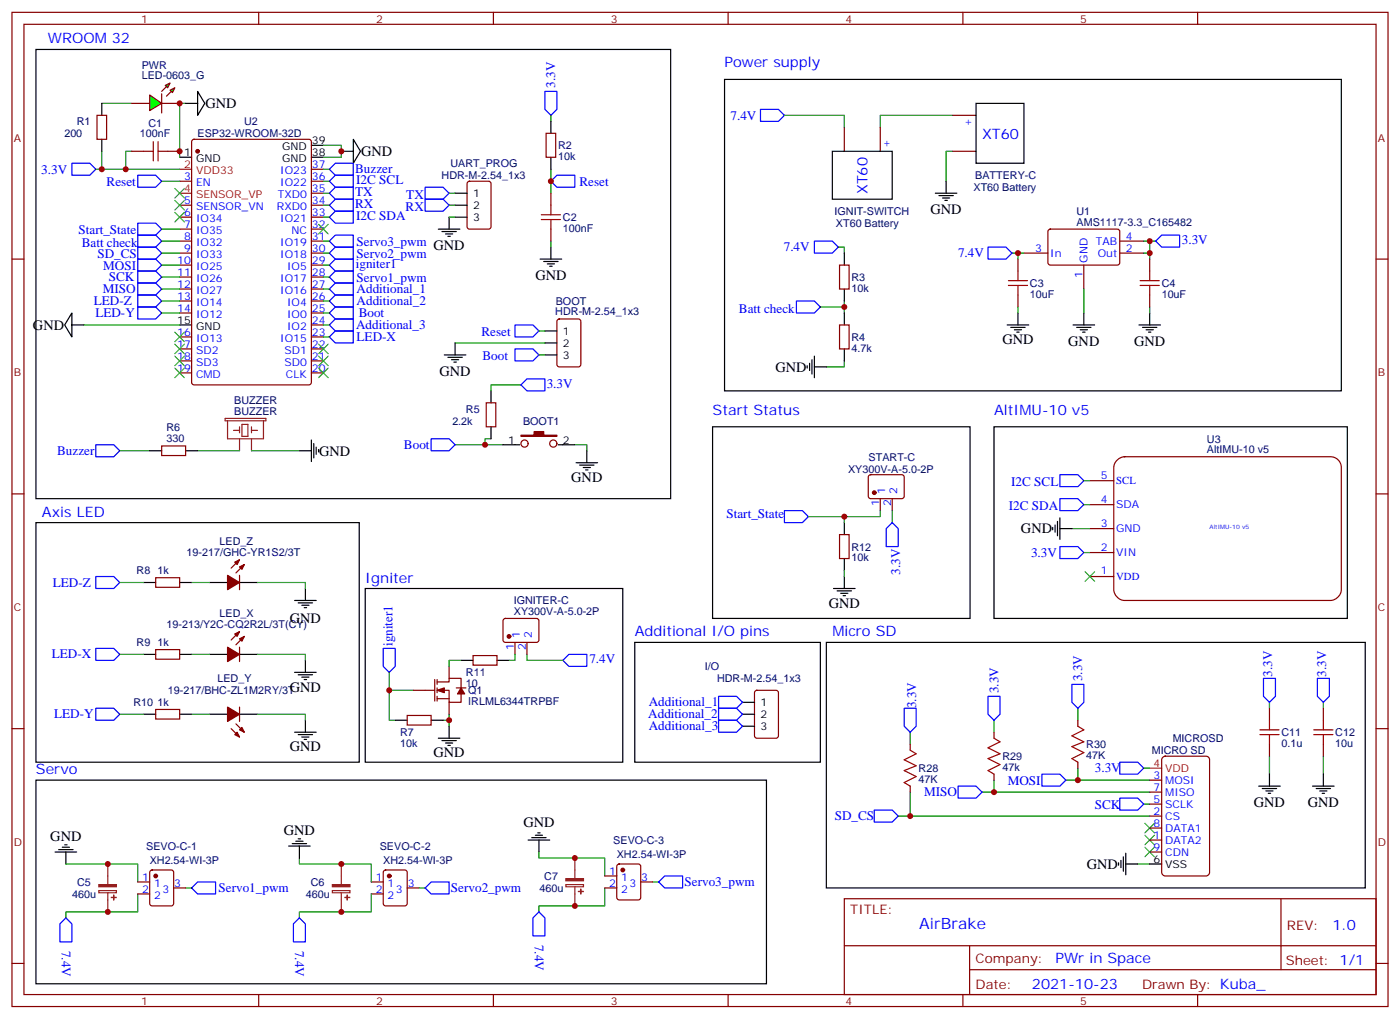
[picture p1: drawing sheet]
<svg xmlns="http://www.w3.org/2000/svg" width="412mm" height="300mm" viewBox="0 0 412 300" stroke-linecap="round" stroke-linejoin="round" font-family="sans-serif">
<g fill="none" stroke="#870000" stroke-width=".35">
<path d="M3.5 3.6h405.4v292.8h-405.4zM7.1 7.2h398.2v285.7h-398.2zM76.2 3.6v3.6M145.3 3.6v3.6M214.5 3.6v3.6M283.6 3.6v3.6M352.8 3.6v3.6M52.9 53.4h3.5M56.7 41.2l.4-.2h33.9l.7 .5v71.1l-.4 .7h-34.2l-.6-.4-.1-71.2zM91.7 49.8h3.5M91.7 53.4h3.5M91.7 56.9h3.5"/>
<path d="M3.5 76.3h3.6M52.9 60.4h3.5M52.9 64h3.5M52.9 67.5h3.5M52.9 71h3.5M52.9 74.5h3.5M52.9 78.1h3.5M91.7 60.4h3.5M91.7 64h3.5M91.7 67.5h3.5M91.7 71h3.5M91.7 74.5h3.5"/>
<path d="M91.7 78.1h3.5M405.3 76.3h3.6M52.9 81.6h3.5M52.9 85.1h3.5M52.9 88.7h3.5M52.9 92.2h3.5M52.9 99.2h3.5M91.7 81.6h3.5M91.7 85.1h3.5M91.7 88.7h3.5M91.7 92.2h3.5M91.7 95.7h3.5"/>
<path d="M91.7 99.2h3.5M52.9 102.8h3.5M52.9 106.3h3.5M52.9 109.8h3.5M91.7 102.8h3.5M91.7 106.3h3.5M91.7 109.8h3.5M3.5 145.5h3.6M405.3 145.5h3.6M3.5 214.6h3.6M405.3 214.6h3.6M248.7 264.7h156.6v28.2h-156.6z"/>
<path d="M248.7 278.5h156.5M285.6 278.5v14.1M377.3 264.7v20.9M3.5 283.7h3.6M76.2 292.9v3.5M145.3 292.9v3.5M214.5 292.9v3.5M283.6 292.9v3.5M285.6 285.6h119.6M352.8 292.9v3.5M405.3 283.7h3.6"/>
</g>
<path d="M10.6 14.6h187v132.3h-187zM52.9 46.3h3.5M91.7 42.8h3.5M91.7 46.3h3.5M52.9 95.7h3.5M10.6 229.8h215.2v59.9h-215.2z" fill="none" stroke="#000" stroke-width=".35"/>
<path d="M52.9 56.9h3.5M52.9 49.8h3.5" fill="none" stroke="#f00" stroke-width=".35"/>
<circle cx="58.2" cy="44.6" r=".53" fill="#870000" stroke="#870000" stroke-width=".35"/>
<path d="M224 32.2h5.3l1.8 1.8-1.8 1.7h-5.3zM21.2 48.1h5.3l1.7 1.7-1.7 1.8h-5.3zM239.9 71h5.3l1.7 1.8-1.7 1.7h-5.3zM234.6 88.7h5.3l1.8 1.7-1.8 1.8h-5.3zM58.2 259.8h5.3v3.5h-5.3l-1.8-1.8zM19.4 270.3l1.8 1.8v5.3h-3.6v-5.3z" fill="none" stroke="#00f" stroke-width=".35"/>
<path d="M54.7 30.4h-1.8v15.9M28.2 49.8h24.7M246.9 72.8h1.8v1.7M248.7 88.7v3.5M248.7 106.3v1.8h-5.3" fill="none" stroke="#008700" stroke-width=".35"/>
<path d="M328.9 135.7a3.4 3.4 0 0 1 2.4-1.2h60.6a3.2 3.2 0 0 1 3.2 3.2v36a3.4 3.4 0 0 1-3.2 3.1h-60.6a3.4 3.4 0 0 1-3.2-3.1v-36l.1-.7z" fill="#fff" stroke="#870000" stroke-width=".35"/>
<path d="M38.8 30.4h5.3M47.6 30.4h5.3M137.8 53.6l.5-.2h5.6l.7 .4v13l-.4 .6-5.9 .1-.7-.5v-12.9zM164.3 94.2l.4-.3h5.7l.6 .5 .1 13-.5 .6-5.9 .1-.6-.5-.1-12.9zM321 141.6h7.1M321 148.6h7.1M321 155.7h7.1M321 162.7h7.1M321 169.8h7.1" fill="none" stroke="#870000" stroke-width=".35"/>
<g fill="none" stroke="#00f" stroke-width=".35">
<path d="M160.5 26.9h3.5v5.3l-1.7 1.8-1.8-1.8zM40.6 51.6h5.3l1.7 1.8-1.7 1.7h-5.3zM97 53.4l1.8-1.8h5.3v3.5h-5.3zM97 49.8l1.8-1.7h5.3v3.5h-5.3zM162.3 53.4l1.7-1.8h5.3v3.5h-5.3zM40.6 79.8h5.3l1.7 1.8-1.7 1.8h-5.3zM40.6 76.3h5.3l1.7 1.8-1.7 1.7h-5.3zM40.6 72.8h5.3l1.7 1.7-1.7 1.8h-5.3zM97 64l1.8-1.8h5.3v3.5h-5.3zM40.6 83.4h5.3l1.7 1.7-1.7 1.8h-5.3zM97 92.2l1.8-1.8h5.3v3.5h-5.3zM97 81.6l1.8-1.8h5.3v3.6h-5.3z"/>
<path d="M151.7 95.7h5.3l1.7 1.8-1.7 1.7h-5.3zM151.7 102.8h5.3l1.7 1.7-1.7 1.8h-5.3zM28.2 131h5.3l1.8 1.8-1.8 1.7h-5.3zM312.2 139.8h5.3l1.8 1.8-1.8 1.7h-5.3zM312.2 146.9h5.3l1.8 1.7-1.8 1.8h-5.3zM312.2 161h5.3l1.8 1.7-1.8 1.8h-5.3zM112.9 191h3.5v5.3l-1.7 1.7-1.8-1.7zM165.8 194.5l1.8-1.8h5.3v3.6h-5.3z"/>
</g>
<g fill="none" stroke="#008700" stroke-width=".35">
<path d="M30 30.4h8.8M162.3 34v1.7M30 44.6v5.2M38.8 44.6h-1.8v5.2M47.6 53.4h5.3M95.2 42.8h5.3v3.5h-5.3M95.2 53.4h1.8M162.3 49.8v7.1M47.6 74.5h5.3M47.6 78.1h5.3M95.2 64h1.8M132.3 64h1.8"/>
<path d="M24.7 95.7h28.2M47.6 81.6h5.3M47.6 85.1h5.3M95.2 92.2h1.8M158.7 97.5h1.8M134.1 101h26.4M158.7 104.5h1.8M35.3 132.8h8.8M58.2 132.8h12.4M74.1 132.8h14.1M315.7 155.7h5.3M319.3 141.6h1.7"/>
<path d="M319.3 148.6h1.7M319.3 162.7h1.7M114.7 198v5.3h7M155.2 192.7v1.8h10.6M114.7 203.3v8.8h1.7M130.5 212.1h1.8v1.8M132.3 210.4v1.7"/>
</g>
<g fill="none" stroke="#000" stroke-width=".35">
<path d="M54.7 30.4h3.5M58.2 26.9l2.1 3.5-2.1 3.6zM213.4 23.4h181.7v91.7h-181.7zM100.5 44.6h3.6M104.1 41l2.1 3.6-2.1 3.5zM134.1 56.9h3.5M129.1 67.5h6.4M130.2 68.2h4.2M131.2 68.9h2.1M131.9 69.6h.7M132.3 64v3.5M134.1 64h3.5"/>
<path d="M134.1 60.4h3.5M21.2 92.2v7l-2.2-3.5zM21.2 95.7h3.5M160.5 97.5h3.5M160.5 104.5h3.5M160.5 101h3.5M88.2 132.8h3.5M91.7 129.6v6.3M92.4 130.6v4.3M93.1 131.7v2.1M93.8 132.4v.7M292.8 125.7h104.1v56.4h-104.1z"/>
<path d="M107.6 173.3h75.8v51.2h-75.8zM129.1 217.4h6.4M130.2 218.1h4.2M131.2 218.8h2.1M131.9 219.5h.7M132.3 213.9v3.5"/>
</g>
<g fill="none" stroke="#3c3" stroke-width=".35">
<path d="M51.5 55.5l2.8 2.8M51.5 59l2.8 2.8M54.3 55.5l-2.8 2.8M54.3 59l-2.8 2.8M51.5 101.4l2.8 2.8M51.5 104.9l2.8 2.8M51.5 108.4l2.8 2.8M54.3 101.4l-2.8 2.8M54.3 104.9l-2.8 2.8M54.3 108.4l-2.8 2.8M93.8 108.4l2.9 2.8M93.8 104.9l2.9 2.8"/>
<path d="M96.7 108.4l-2.9 2.8M96.7 104.9l-2.9 2.8M319.6 168.4l2.8 2.8M322.4 168.4l-2.8 2.8"/>
</g>
<path d="M66.3 123.2h12v.7h-12zM67 123.9v5.3h10.6v-5.3M68.8 126.8h1.8M70.6 125.7v1.8M70.6 129.2v3.6M71.3 125h1.7v3.5h-1.7zM74.1 126.8h1.7M74.1 125.7v1.8M74.1 129.2v3.6" fill="none" stroke="#8c2424" stroke-width=".35"/>
<g fill="#0f0" stroke="#870000" stroke-width=".35">
<path d="M50.1 26.6l1.4-.7-.7 1.4z"/>
<path d="M48.7 25.2l1.4-.8-.7 1.5z"/>
</g>
<g fill="#870000" stroke="#870000" stroke-width=".35">
<path d="M49 28.3l1.4-1.4z"/>
<path d="M47.6 26.9l1.4-1.4z"/>
</g>
<path d="M47.6 27.6v5.7z" fill="#f00" stroke="#870000" stroke-width=".35"/>
<path d="M44.1 28l3.5 2.4-3.5 2.2z" fill="#0f0" stroke="#870000" stroke-width=".35"/>
<g fill="none" stroke="#000" stroke-width=".35">
<path d="M30 30.4v3.6M162.3 35.7v3.6M287.5 30.4h14.1v17.7h-14.1zM30 41v3.6M162.3 46.3v3.5M245.2 44.6h17.6v14.1h-17.6zM275.5 56.9h6.4M276.6 57.6h4.2M277.6 58.3h2.2M278.3 59h.7M278.7 53.4v3.5M159.1 76.3h6.4"/>
<path d="M160.2 77h4.2M161.2 77.7h2.1M161.9 78.4h.7M162.3 72.8v3.5M248.7 74.5v3.6M248.7 85.1v3.6M248.7 92.2v3.5M296.7 95.7h6.3M297.7 96.4h4.3M298.8 97.1h2.1M299.5 97.8h.7M299.9 92.2v3.5"/>
<path d="M316.1 95.7h6.3M317.1 96.4h4.3M318.2 97.1h2.1M318.9 97.8h.7M319.3 92.2v3.5M335.5 95.7h6.3M336.5 96.4h4.3M337.6 97.1h2.1M338.3 97.8h.7M338.7 92.2v3.5M130.9 104.5h6.3M131.9 105.2h4.3"/>
<path d="M133 105.9h2.1M133.7 106.6h.7M134.1 101v3.5M144.6 115.1v3.5M237.8 107.7v.7M238.5 107v2.1M239.2 105.9v4.3M239.9 108.1h3.5M239.9 104.9v6.3M248.7 102.8v3.5M44.1 132.8h3.5M54.7 132.8h3.5"/>
<path d="M144.6 125.7v3.5M148.2 131h4.9M164.4 131h4.9M169.7 136.3h6.3M170.7 137h4.3M171.8 137.7h2.1M172.5 138.4h.7M172.9 132.8v3.5M209.9 125.7h75.9v56.4h-75.9zM10.6 153.9h95.2v70.6h-95.2zM248.7 153.9v3.5M310.1 155.3v.7"/>
<path d="M310.8 154.6v2.1M311.5 153.6v4.2M312.2 155.7h3.5M312.2 152.5v6.4M42.3 171.6h3.6M52.9 171.6h3.5M61.7 171.6h5.3M70.6 171.6h5.2M86.8 176.8h6.3M87.8 177.6h4.3M88.9 178.3h2.1M89.6 179h.7"/>
<path d="M90 173.3v3.5M245.5 173.3h6.4M246.6 174h4.2M247.6 174.7h2.2M248.4 175.4h.7M248.7 164.5v3.5M248.7 169.8v3.5M42.3 192.7h3.6M52.9 192.7h3.5M61.7 192.7h5.3M70.6 192.7h5.2M86.8 198h6.3"/>
<path d="M87.8 198.7h4.3M88.9 199.4h2.1M90 194.5v3.5M135.8 194.5h3.5M146.4 194.5h3.5M187 189.2h54.7v35.3h-54.7zM243.4 189.2h158.8v72.3h-158.8zM42.3 210.4h3.6M52.9 210.4h3.5M61.7 210.4h5.3M70.6 210.4h5.2M86.8 215.7h6.3"/>
<path d="M87.8 216.4h4.3M88.9 217.1h2.1M89.6 200.1h.7M89.6 217.8h.7M90 212.1v3.6M116.4 212.1h3.5M127 212.1h3.5M218.7 213.9h3.5M218.7 206.8h3.5M218.7 210.4h3.5M370.8 231.5h6.3M371.8 232.2h4.3"/>
<path d="M372.9 232.9h2.1M373.6 233.6h.7M373.9 228v3.5M386.6 231.5h6.4M387.7 232.2h4.2M388.8 232.9h2.1M389.5 233.6h.7M389.8 228v3.5M16.2 250.9h6.4M17.3 250.2h4.2M18.3 249.5h2.2M19 248.8h.8"/>
<path d="M19.4 250.9v3.6M85 249.2h6.4M86.1 248.5h4.2M87.1 247.8h2.2M87.8 247.1h.7M88.2 249.2v3.5M155.6 247.4h6.3M156.6 246.7h4.3M157.7 246h2.1M158.4 245.3h.7M158.7 247.4v3.5M329.5 254.1v.7"/>
<path d="M330.2 253.4v2.1M330.9 252.3v4.3M331.6 254.5h3.5M331.6 251.3v6.3M338.7 254.5h3.5"/>
</g>
<g fill="none" stroke="#008700" stroke-width=".35">
<path d="M231.1 34h17.6v3.5M280.5 34h-21.2v3.5M95.2 49.8h1.8M95.2 56.9h1.8M132.3 56.9h1.8M280.5 44.6h-1.8v8.8M47.6 71h5.3M47.6 67.5h5.3M95.2 71h1.8M95.2 74.5h1.8M95.2 78.1h1.8M95.2 60.4h1.8"/>
<path d="M132.3 60.4h1.8M162.3 71v1.8M298.1 74.5h3.5M299.9 74.5v1.8M336.9 71h1.8v3.5h-1.8M338.7 74.5v1.8M338.7 71h1.7M47.6 88.7h5.3M47.6 92.2h5.3M95.2 88.7h1.8M95.2 85.1h1.8M95.2 99.2h1.8"/>
<path d="M95.2 81.6h1.8M95.2 95.7h1.8M241.7 90.4h7M299.9 90.4v1.8M319.3 85.1v7.1M338.7 90.4v1.8M153.5 113.3h-8.9v1.8M134.1 131h14.1M144.6 129.2h-1.7v1.8M169.3 131h3.6v1.8M248.7 152.2v1.7M259.3 150.4v1.8h-21.2"/>
<path d="M262.8 150.4v3.5M35.3 171.6h7M56.4 171.6h5.3M75.8 171.6h14.2v1.7M248.7 168v1.8M35.3 192.7h7M56.4 192.7h5.3M75.8 192.7h14.2v1.8M135.8 194.5h-3.5v1.8M151.7 192.7v1.8h-1.8M35.3 210.4h7M56.4 210.4h5.3"/>
<path d="M75.8 210.4h14.2v1.7M268.1 215.7v3.5M292.8 212.1v3.6M317.5 208.6v3.5M373.9 206.8v1.8M389.8 206.8v1.8M268.1 233.3v7M289.3 233.3h49.4M292.8 229.8v3.5M314 229.8h24.7M317.5 226.2v3.6M336.9 236.8h1.8"/>
<path d="M336.9 226.2h1.8M373.9 222.7v5.3M389.8 222.7v5.3M19.4 254.5h21.2v5.3M88.2 252.7v1.8h21.2v5.3M158.7 250.9v1.8h19.5v5.3M192.3 259.8h1.7M264.6 240.3h74.1M335.1 254.5h3.6M40.6 263.3v5.3h-21.2v1.7M54.7 261.5h1.7M109.4 263.3v5.3h-21.2v1.7"/>
<path d="M123.5 261.5h1.7M178.2 261.5v5.3h-19.5v1.8"/>
</g>
<g fill="none" stroke="#870000" stroke-width=".35">
<path d="M28.6 34h2.8v7h-2.8zM160.9 39.3h2.8v7h-2.8zM248.7 37.5v7.1M259.3 37.5v7.1M280.5 34h7M38.8 44.6h3.5M49.4 44.6h3.5M162.3 56.9v3.5M280.5 44.6h7M162.3 67.5v3.5M247.3 78.1h2.8v7h-2.8zM299.9 76.3v3.5"/>
<path d="M301.6 74.5h7.1M308.9 67.7l.5-.2h20l.4 .7v9.4l-.7 .5-20-.1-.4-.6v-9.2zM319.3 78.1v7M329.8 74.5h7.1M329.8 71h7.1M338.7 76.3v3.5M247.3 95.7h2.8v7.1h-2.8zM299.9 86.9v3.5M338.7 86.9v3.5M143.2 118.6h2.8v7.1h-2.8zM47.6 131.3h7.1v2.9h-7.1zM247.3 157.4h2.8v7.1h-2.8z"/>
<path d="M256 140l.5-.2 9.4 .1 .4 .6v5.9l-.7 .5-9.4-.1-.4-.6v-5.7zM259.3 146.9v3.5M262.8 146.9v3.5M45.9 170.1h7v2.9h-7zM70.6 164.9l-2.5 2.4M70.6 169.4v4.3M72 166.3l-2.5 2.4M45.9 191.3h7v2.8h-7zM70.6 190.6v4.2M70.6 186l-2.5 2.5M72 187.4l-2.5 2.5M132.3 196.3v3.5"/>
<path d="M139.3 193.1h7.1v2.8h-7.1zM148.4 182.3l.5-.2 9.4 .1 .4 .6v6l-.7 .4-9.4-.1-.4-.6v-5.7zM151.7 189.2v3.5M155.2 189.2v3.5M45.9 209h7v2.8h-7zM68.1 214.6l2.5 2.5M69.5 213.2l2.5 2.5M70.6 208.2v4.3M119.9 210.7h7.1v2.8h-7.1zM121.7 203.3h6.4M128.1 200.1v6.4M128.8 200.8h3.5v-1h3.5v2.8"/>
<path d="M128.8 203.3h3.5v3.5h3.5v-2.4M128.8 205.8h3.5M128.8 200.1v1.4M128.8 202.6v1.4M128.8 205.1v1.4M132.3 206.8v3.6M134.4 202.6h2.8M222.5 203.5l.5-.2h5.6l.7 .4v13l-.5 .7h-5.8l-.7-.4-.1-13zM268.1 219.2v1.7M292.8 215.7v1.7M317.5 212.1v1.8M373.9 208.6v3.5"/>
<path d="M373.9 219.2v3.5M389.8 208.6v3.5M389.8 219.2v3.5M268.1 231.5v1.8M292.8 228v1.8M317.5 224.5v1.7M338.7 229.8h3.5M338.7 236.8h3.5M338.7 233.3h3.5M342.4 223.1l.9-.4h11.9l.7 .2 .4 .5v33.5l-.2 .7-.6 .3-12.2 .1-.7-.2-.4-.6v-33.4zM40.6 259.8h3.5M44.3 256.4l.5-.2h5.6l.7 .5 .1 9.4-.5 .7h-5.9l-.6-.5-.1-9.4z"/>
<path d="M109.4 259.8h3.5M113.1 256.4l.5-.2h5.6l.7 .5v9.4l-.4 .7h-5.9l-.7-.5v-9.4zM178.2 258h3.5M181.9 254.7l.5-.2h5.6l.7 .4v9.4l-.4 .7h-5.9l-.7-.4v-9.4zM188.7 259.8h3.6M338.7 247.4h3.5M338.7 240.3h3.5M338.7 243.9h3.5M338.7 250.9h3.5M40.6 263.3h3.5M51.2 261.5h3.5M109.4 263.3h3.5"/>
<path d="M119.9 261.5h3.6M178.2 261.5h3.5"/>
<circle cx="154.5" cy="130.6" r="1.06"/>
<circle cx="163" cy="130.6" r="1.06"/>
</g>
<g fill="#870000" stroke="#870000" stroke-width=".35">
<path d="M153.5 128.2h3.8v-1.1h2.9v1.1h3.8v.3h-10.5z"/>
<path d="M128.8 203.3l2.1-.7v1.4z"/>
<path d="M135.8 202.6l1.1 1.8h-2.1z"/>
<path d="M67 169.4l3.6 2.2-3.6 2.1z"/>
<path d="M70.6 167l1.4-.7-.7 1.4z"/>
<path d="M69.1 165.6l1.5-.7-.8 1.4z"/>
<path d="M67 208.2l3.6 2.2-3.6 2.1z"/>
<path d="M70.6 214.9l.7-.7 .7 1.5z"/>
<path d="M69.1 216.4l.7-.7 .8 1.4z"/>
<path d="M67 190.6l3.6 2.1-3.6 2.1z"/>
<path d="M70.6 188.1l1.4-.7-.7 1.4z"/>
<path d="M69.1 186.7l1.5-.7-.8 1.4z"/>
<circle cx="45.9" cy="258" r=".53"/>
<circle cx="149.9" cy="187.4" r=".53"/>
<circle cx="257.5" cy="145.1" r=".53"/>
<circle cx="114.7" cy="258" r=".53"/>
<circle cx="183.4" cy="256.2" r=".53"/>
</g>
<path d="M31.7 254.5v6M100.5 254.5v6M169.3 252.7v6M29.1 262.3h5.2v.6h-5.2zM31.7 262.9v5.7M97.9 262.3h5.2v.6h-5.2zM100.5 262.9v5.7M166.7 260.5h5.2v.7h-5.2zM169.3 261.2v5.6" fill="none" stroke="#8c2424" stroke-width=".35"/>
<g fill="#8c2424" stroke="#8c2424" stroke-width=".35">
<path d="M29.1 260.5h5.2v.7h-5.2z"/>
<path d="M32.8 264.3h1.4z"/>
<path d="M33.5 263.6v1.4z"/>
<path d="M97.9 260.5h5.2v.7h-5.2z"/>
<path d="M101.6 264.3h1.4z"/>
<path d="M102.3 263.6v1.4z"/>
<path d="M166.7 258.8h5.2v.6h-5.2z"/>
<path d="M170.4 262.5l1.4 .1z"/>
<path d="M171.1 261.9v1.4z"/>
</g>
<g fill="none" stroke="#00f" stroke-width=".35">
<path d="M98.8 55.1h5.3v3.6h-5.3l-1.8-1.8zM125.2 58.7h5.3l1.8 1.7-1.8 1.8h-5.3zM125.2 55.1h5.3l1.8 1.8-1.8 1.8h-5.3zM40.6 65.7h5.3l1.7 1.8-1.7 1.8h-5.3zM40.6 69.3h5.3l1.7 1.7-1.7 1.8h-5.3zM97 74.5l1.8-1.7h5.3v3.5h-5.3zM97 78.1l1.8-1.8h5.3v3.5h-5.3zM97 71l1.8-1.7h5.3v3.5h-5.3zM97 60.4l1.8-1.7h5.3v3.5h-5.3zM291 72.8h5.3l1.8 1.7-1.8 1.8h-5.3zM342.2 69.3h5.3v3.5h-5.3l-1.8-1.8zM40.6 90.4h5.3l1.7 1.8-1.7 1.7h-5.3z"/>
<path d="M40.6 86.9h5.3l1.7 1.8-1.7 1.7h-5.3zM97 88.7l1.8-1.8h5.3v3.5h-5.3zM97 85.1l1.8-1.7h5.3v3.5h-5.3zM97 95.7l1.8-1.8h5.3v3.6h-5.3zM97 99.2l1.8-1.7h5.3v3.5h-5.3zM153.5 113.3l1.7-1.7h5.3v3.5h-5.3zM127 129.2h5.3l1.8 1.8-1.8 1.8h-5.3zM231.1 150.4h5.3l1.7 1.8-1.7 1.7h-5.3zM262.8 153.9l1.8 1.8v5.3h-3.5v-5.3zM28.2 169.8h5.3l1.8 1.8-1.8 1.7h-5.3zM28.2 191h5.3l1.8 1.7-1.8 1.8h-5.3zM372.2 199.8h3.5v5.3l-1.8 1.7-1.7-1.7z"/>
<path d="M388.1 199.8h3.5v5.3l-1.8 1.7-1.7-1.7zM28.2 208.6h5.3l1.8 1.8-1.8 1.7h-5.3zM211.7 212.1h5.3l1.7 1.8-1.7 1.8h-5.3zM211.7 208.6h5.3l1.7 1.8-1.7 1.7h-5.3zM211.7 205.1h5.3l1.7 1.7-1.7 1.8h-5.3zM266.3 208.6h3.6v5.3l-1.8 1.8-1.8-1.8zM291 205.1h3.6v5.3l-1.8 1.7-1.8-1.7zM315.7 201.5h3.6v5.3l-1.8 1.8-1.8-1.8zM257.5 238.6h5.3l1.8 1.7-1.8 1.8h-5.3zM282.2 231.5h5.3l1.8 1.8-1.8 1.8h-5.3zM306.9 228h5.3l1.8 1.8-1.8 1.7h-5.3zM329.8 235.1h5.3l1.8 1.7-1.8 1.8h-5.3z"/>
<path d="M329.8 224.5h5.3l1.8 1.7-1.8 1.8h-5.3zM194 259.8l1.8-1.8h5.3v3.5h-5.3zM86.4 272.1l1.8-1.8 1.8 1.8v5.3h-3.6zM125.2 261.5l1.8-1.7h5.3v3.5h-5.3zM158.7 268.6l1.8 1.7v5.3h-3.5v-5.3z"/>
</g>
<g fill="none" stroke="#a10000" stroke-width=".35">
<path d="M42.3 44.6h2.9M45.2 41.7v5.7M46.6 44.6h2.8M46.6 41.7v5.7M159.5 64.7h5.6M159.5 63.3h5.6M162.3 60.4v2.9M162.3 64.7v2.8M299.9 79.8v2.9M338.7 79.8v2.9M297 84.1h5.7M297 82.7h5.7"/>
<path d="M299.9 84.1v2.8M335.8 84.1h5.7M335.8 82.7h5.7M338.7 84.1v2.8M292.8 217.4l1.8 1.1-3.6 1.7 3.6 1.8-3.6 1.4 3.6 1.8-3.6 1.7 1.8 1.1M317.5 213.9l1.8 1-3.6 1.8 3.6 1.8-3.6 1.4 3.6 1.8-3.6 1.7 1.8 1.1M371.1 214.9h5.7M371.1 216.4h5.7M373.9 212.1v2.8M373.9 216.4v2.8M387 214.9h5.6M387 216.4h5.6"/>
<path d="M389.8 212.1v2.8M389.8 216.4v2.8M268.1 220.9l1.8 1.1-3.6 1.8 3.6 1.7-3.6 1.4 3.6 1.8-3.6 1.8 1.8 1"/>
</g>
<g fill="none" stroke="#3c3" stroke-width=".35">
<path d="M51.5 62.5l2.8 2.9M54.3 62.5l-2.8 2.9M93.8 66.1l2.9 2.8M96.7 66.1l-2.9 2.8M51.5 97.8l2.8 2.8M54.3 97.8l-2.8 2.8M93.8 101.4l2.9 2.8M96.7 101.4l-2.9 2.8M337.3 249.5l2.8 2.8M337.3 242.5l2.8 2.8M337.3 246l2.8 2.8M340.1 249.5l-2.8 2.8"/>
<path d="M340.1 242.5l-2.8 2.8M340.1 246l-2.8 2.8"/>
</g>
<path d="M338.7 226.2h3.5" fill="none" stroke="#f00" stroke-width=".35"/>
<g fill="#c00">
<circle cx="162.3" cy="53.4" r=".88"/>
<circle cx="100.5" cy="44.6" r=".88"/>
<circle cx="114.7" cy="203.3" r=".88"/>
<circle cx="132.3" cy="212.1" r=".88"/>
<circle cx="30" cy="49.8" r=".88"/>
<circle cx="52.9" cy="30.4" r=".88"/>
<circle cx="31.8" cy="254.5" r=".88"/>
<circle cx="31.8" cy="268.6" r=".88"/>
<circle cx="248.7" cy="90.4" r=".88"/>
<circle cx="142.9" cy="131" r=".88"/>
<circle cx="299.9" cy="74.5" r=".88"/>
<circle cx="338.7" cy="74.5" r=".88"/>
<circle cx="338.7" cy="71" r=".88"/>
<circle cx="100.5" cy="268.6" r=".88"/>
<circle cx="100.5" cy="254.5" r=".88"/>
<circle cx="37" cy="49.8" r=".88"/>
<circle cx="248.7" cy="152.2" r=".88"/>
<circle cx="317.5" cy="229.8" r=".88"/>
<circle cx="292.8" cy="233.3" r=".88"/>
<circle cx="268.1" cy="240.3" r=".88"/>
<circle cx="52.9" cy="44.6" r=".88"/>
<circle cx="169.3" cy="266.8" r=".88"/>
<circle cx="169.3" cy="252.7" r=".88"/>
</g>
<text font-size="4.6" fill="#00f" x="270.8" y="273.7">AirBrake</text>
<g font-size="4.2" fill="#00f">
<text x="14.1" y="12.8">WROOM 32</text>
<text x="213.4" y="19.9">Power supply</text>
<text x="289.3" y="41">XT60</text>
<text x="255.5" y="57.2" transform="rotate(-90 255.5 57.2)">XT60</text>
<text x="209.9" y="122.2">Start Status</text>
<text x="292.8" y="122.2">AltIMU-10 v5</text>
<text x="12.3" y="152.2">Axis LED</text>
<text x="107.6" y="171.6">Igniter</text>
<text x="187" y="187.4">Additional I/O pins</text>
<text x="245.2" y="187.4">Micro SD</text>
<text x="10.6" y="228">Servo</text>
<text x="392.5" y="273.9">1.0</text>
<text x="310.9" y="283.5">PWr in Space</text>
<text x="304" y="291.3">2021-10-23</text>
</g>
<g font-size="4.2">
<text x="60.5" y="31.9">GND</text>
<text x="106.4" y="46">GND</text>
<text x="274.1" y="63">GND</text>
<text x="127.7" y="73.5">GND</text>
<text x="157.7" y="82.4">GND</text>
<text x="9.7" y="97.2">GND</text>
<text x="295.3" y="101.4">GND</text>
<text x="314.7" y="101.8">GND</text>
<text x="334.1" y="101.8">GND</text>
<text x="129.5" y="110.6">GND</text>
<text x="228.4" y="109.5">GND</text>
<text x="94" y="134.2">GND</text>
<text x="168.3" y="141.9">GND</text>
<text x="300.8" y="157.1">GND</text>
<text x="244.1" y="179">GND</text>
<text x="85.4" y="183.5">GND</text>
<text x="85.4" y="203.7">GND</text>
<text x="85.4" y="221.3">GND</text>
<text x="127.7" y="223.1">GND</text>
<text x="369.4" y="237.6">GND</text>
<text x="385.2" y="237.6">GND</text>
<text x="154.2" y="243.5">GND</text>
<text x="14.8" y="247.8">GND</text>
<text x="83.6" y="246">GND</text>
<text x="320.2" y="255.9">GND</text>
</g>
<g font-size="3.9" fill="#00f">
<text x="163.5" y="25.8" transform="rotate(-90 163.5 25.8)">3.3V</text>
<text x="215.2" y="35.2">7.4V</text>
<text x="12.2" y="51.1">3.3V</text>
<text x="104.6" y="51.1">Buzzer</text>
<text x="31.4" y="54.6">Reset</text>
<text x="104.6" y="57.6">TX</text>
<text x="104.9" y="54.3">I2C SCL</text>
<text x="119.7" y="58.7">TX</text>
<text x="170.7" y="54.6">Reset</text>
<text x="104.6" y="61.2">RX</text>
<text x="104.9" y="64.8">I2C SDA</text>
<text x="119.5" y="62.2">RX</text>
<text x="23.1" y="68.8">Start_State</text>
<text x="348.1" y="71.7">3.3V</text>
<text x="24.1" y="72.7">Batt check</text>
<text x="28.7" y="75.9">SD_CS</text>
<text x="105" y="75.9">Servo2_pwm</text>
<text x="105" y="72.3">Servo3_pwm</text>
<text x="230.9" y="74">7.4V</text>
<text x="282.2" y="75.8">7.4V</text>
<text x="30.4" y="79.4">MOSI</text>
<text x="32.1" y="82.9">SCK</text>
<text x="104.8" y="78.9">igniter1</text>
<text x="105" y="82.9">Servo1_pwm</text>
<text x="27.6" y="89.8">LED-Z</text>
<text x="30.3" y="86.4">MISO</text>
<text x="105" y="90">Additional_2</text>
<text x="105" y="86.4">Additional_1</text>
<text x="28.1" y="93.4">LED-Y</text>
<text x="105.7" y="93.4">Boot</text>
<text x="217.7" y="92.2">Batt check</text>
<text x="104.9" y="97">Additional_3</text>
<text x="105" y="100.5">LED-X</text>
<text x="141.8" y="98.8">Reset</text>
<text x="142.1" y="105.9">Boot</text>
<text x="161" y="114.1">3.3V</text>
<text x="16.9" y="134.1">Buzzer</text>
<text x="119" y="132.3">Boot</text>
<text x="297.9" y="143.2">I2C SCL</text>
<text x="214" y="152.7">Start_State</text>
<text x="297.2" y="150.3">I2C SDA</text>
<text x="303.7" y="164">3.3V</text>
<text x="15.5" y="172.8">LED-Z</text>
<text x="265.1" y="169.2" transform="rotate(-90 265.1 169.2)">3.3V</text>
<text x="115.6" y="190.3" transform="rotate(-90 115.6 190.3)">igniter1</text>
<text x="15.2" y="193.9">LED-X</text>
<text x="173.6" y="195.3">7.4V</text>
<text x="318.8" y="200.7" transform="rotate(-90 318.8 200.7)">3.3V</text>
<text x="374.7" y="199.2" transform="rotate(-90 374.7 199.2)">3.3V</text>
<text x="390.6" y="199.2" transform="rotate(-90 390.6 199.2)">3.3V</text>
<text x="191.1" y="208">Additional_1</text>
<text x="269.9" y="208.6" transform="rotate(-90 269.9 208.6)">3.3V</text>
<text x="294.1" y="204.2" transform="rotate(-90 294.1 204.2)">3.3V</text>
<text x="15.9" y="211.5">LED-Y</text>
<text x="191" y="211.6">Additional_2</text>
<text x="191.1" y="215.1">Additional_3</text>
<text x="322.5" y="227.5">3.3V</text>
<text x="296.8" y="231.1">MOSI</text>
<text x="272.2" y="234.5">MISO</text>
<text x="322.5" y="238.1">SCK</text>
<text x="245.9" y="241.6">SD_CS</text>
<text x="64.4" y="262.7">Servo1_pwm</text>
<text x="132.8" y="262.8">Servo2_pwm</text>
<text x="201.6" y="261">Servo3_pwm</text>
<text x="18.2" y="280" transform="rotate(90 18.2 280)">7.4V</text>
<text x="87" y="280" transform="rotate(90 87 280)">7.4V</text>
<text x="157.5" y="278.2" transform="rotate(90 157.5 278.2)">7.4V</text>
</g>
<g font-size="3.9" fill="#800">
<text x="250.5" y="269.3">TITLE:</text>
<text x="379.1" y="273.9">REV:</text>
<text x="287.4" y="283.5">Company:</text>
<text x="378.7" y="284.1">Sheet: 1/1</text>
<text x="287.4" y="291.1">Date:</text>
<text x="336.4" y="291.2">Drawn By: Kuba_</text>
</g>
<g font-size="3.2" fill="#800">
<text x="41.6" y="6.6">1</text>
<text x="110.8" y="6.6">2</text>
<text x="179.9" y="6.6">3</text>
<text x="249.1" y="6.6">4</text>
<text x="318.2" y="6.6">5</text>
<text x="4.1" y="41.7">A</text>
<text x="405.9" y="41.7">A</text>
<text x="4.1" y="110.9">B</text>
<text x="405.9" y="110.9">B</text>
<text x="4.1" y="180">C</text>
<text x="405.9" y="180">C</text>
<text x="4.1" y="249.2">D</text>
<text x="405.9" y="249.2">D</text>
<text x="41.6" y="295.9">1</text>
<text x="110.8" y="295.9">2</text>
<text x="179.9" y="295.9">3</text>
<text x="249.1" y="295.9">4</text>
<text x="318.2" y="295.9">5</text>
</g>
<g font-size="3.2" fill="#000080">
<text x="41.7" y="23.4">LED-0603_G</text>
<text x="41.7" y="20.2">PWR</text>
<text x="19" y="40.4">200</text>
<text x="22.6" y="36.9">R1</text>
<text x="41.2" y="40.4">100nF</text>
<text x="43.8" y="37.5">C1</text>
<text x="58.2" y="40.4">ESP32-WROOM-32D</text>
<text x="71.9" y="36.9">U2</text>
<text x="164.4" y="47.1">10k</text>
<text x="164.4" y="43.9">R2</text>
<text x="130.1" y="52.8">HDR-M-2.54_1x3</text>
<text x="132.7" y="49.2">UART_PROG</text>
<text x="287.3" y="52.8">BATTERY-C</text>
<text x="286.8" y="56.3">XT60 Battery</text>
<text x="165.8" y="65.1">C2</text>
<text x="245.8" y="63.3">IGNIT-SWITCH</text>
<text x="317.1" y="63.3">U1</text>
<text x="165.8" y="68.3">100nF</text>
<text x="246.2" y="66.9">XT60 Battery</text>
<text x="317.1" y="66.4">AMS1117-3.3_C165482</text>
<text x="250.8" y="82.7">R3</text>
<text x="163.7" y="89.8">BOOT</text>
<text x="250.8" y="85.9">10k</text>
<text x="303.4" y="87.7">10uF</text>
<text x="303.4" y="84.5">C3</text>
<text x="342.2" y="87.7">10uF</text>
<text x="342.2" y="84.5">C4</text>
<text x="163.6" y="92.9">HDR-M-2.54_1x3</text>
<text x="250.8" y="100.4">R4</text>
<text x="250.8" y="103.5">4.7k</text>
<text x="69" y="119.1">BUZZER</text>
<text x="69" y="122.2">BUZZER</text>
<text x="133.2" y="125">2.2k</text>
<text x="137.2" y="121.5">R5</text>
<text x="154.1" y="125">BOOT1</text>
<text x="49" y="130.3">330</text>
<text x="49.1" y="127.1">R6</text>
<text x="355.5" y="130.4">U3</text>
<text x="255.9" y="135.6">START-C</text>
<text x="355.5" y="133.5">AltIMU-10 v5</text>
<text x="249.8" y="139.2">XY300V-A-5.0-2P</text>
<text x="64.7" y="160.6">LED_Z</text>
<text x="54.9" y="163.9">19-217/GHC-YR1S2/3T</text>
<text x="250.8" y="165.3">10k</text>
<text x="250.8" y="162.2">R12</text>
<text x="40.2" y="169.1">R8</text>
<text x="46.4" y="169.1">1k</text>
<text x="151.4" y="178">IGNITER-C</text>
<text x="49" y="185">19-213/Y2C-CQ2R2L/3T(CY)</text>
<text x="64.7" y="181.7">LED_X</text>
<text x="151.4" y="181.1">XY300V-A-5.0-2P</text>
<text x="40.2" y="190.3">R9</text>
<text x="46.4" y="190.3">1k</text>
<text x="207.7" y="197.4">I/O</text>
<text x="64" y="201">LED_Y</text>
<text x="137.2" y="202.3">10</text>
<text x="137.2" y="199.2">R11</text>
<text x="211.2" y="200.9">HDR-M-2.54_1x3</text>
<text x="39.3" y="208">R10</text>
<text x="46.4" y="207.9">1k</text>
<text x="49.4" y="204.4">19-217/BHC-ZL1M2RY/3T</text>
<text x="137.9" y="207.6">IRLML6344TRPBF</text>
<text x="137.9" y="204.5">Q1</text>
<text x="117.8" y="220">10k</text>
<text x="117.8" y="216.8">R7</text>
<text x="320" y="220.3">R30</text>
<text x="345.4" y="218.4">MICROSD</text>
<text x="377.5" y="220">0.1u</text>
<text x="377.5" y="216.8">C11</text>
<text x="393.3" y="220">10u</text>
<text x="393.3" y="216.8">C12</text>
<text x="270.6" y="227.4">R28</text>
<text x="295.3" y="227.1">47k</text>
<text x="295.3" y="223.9">R29</text>
<text x="320" y="223.5">47K</text>
<text x="339.3" y="222.1">MICRO SD</text>
<text x="270.6" y="230.6">47K</text>
<text x="43.1" y="250.3">SEVO-C-1</text>
<text x="111.9" y="250.3">SEVO-C-2</text>
<text x="180.7" y="248.6">SEVO-C-3</text>
<text x="44.1" y="254.5">XH2.54-WI-3P</text>
<text x="112.9" y="254.5">XH2.54-WI-3P</text>
<text x="181.7" y="252.7">XH2.54-WI-3P</text>
<text x="22.7" y="260.9">C5</text>
<text x="91.5" y="260.9">C6</text>
<text x="158.9" y="262.6">460u</text>
<text x="160.3" y="259.1">C7</text>
<text x="21.3" y="264.4">460u</text>
<text x="90.1" y="264.4">460u</text>
</g>
<g font-size="3.2" fill="#00f">
<text x="284" y="36.8">+</text>
<text x="262.1" y="43.6" transform="rotate(-90 262.1 43.6)">+</text>
<text x="54.3" y="53">3</text>
<text x="82.6" y="51.3">IO23</text>
<text x="91.9" y="49.5">37</text>
<text x="91.9" y="53">36</text>
<text x="57.7" y="54.8">EN</text>
<text x="81.8" y="58.3">TXD0</text>
<text x="82.6" y="54.8">IO22</text>
<text x="91.9" y="56.6">35</text>
<text x="54.3" y="63.6">6</text>
<text x="54.3" y="60.1">5</text>
<text x="57.7" y="65.4">IO34</text>
<text x="57.7" y="61.8">SENSOR_VN</text>
<text x="81.6" y="61.8">RXD0</text>
<text x="82.6" y="65.4">IO21</text>
<text x="91.9" y="60.1">34</text>
<text x="91.9" y="63.6">33</text>
<text x="54.3" y="70.7">8</text>
<text x="54.3" y="67.1">7</text>
<text x="57.7" y="68.9">IO35</text>
<text x="85.8" y="68.9">NC</text>
<text x="91.9" y="67.1">32</text>
<text x="91.9" y="70.7">31</text>
<text x="331.6" y="70.7">4</text>
<text x="52.2" y="77.7">10</text>
<text x="54.3" y="74.2">9</text>
<text x="57.7" y="76">IO33</text>
<text x="57.7" y="72.4">IO32</text>
<text x="82.6" y="72.4">IO19</text>
<text x="82.6" y="76">IO18</text>
<text x="91.9" y="74.2">30</text>
<text x="91.9" y="77.7">29</text>
<text x="304.9" y="74.2">3</text>
<text x="309.4" y="75.6">In</text>
<text x="320.3" y="77.4" transform="rotate(-90 320.3 77.4)">GND</text>
<text x="322.8" y="72.1">TAB</text>
<text x="323.4" y="75.6">Out</text>
<text x="331.6" y="74.2">2</text>
<text x="52.2" y="81.2">11</text>
<text x="57.7" y="83">IO26</text>
<text x="57.7" y="79.5">IO25</text>
<text x="82.6" y="83">IO17</text>
<text x="84.6" y="79.5">IO5</text>
<text x="91.9" y="81.2">28</text>
<text x="318.9" y="81.8" transform="rotate(-90 318.9 81.8)">1</text>
<text x="52.2" y="88.3">13</text>
<text x="52.2" y="84.8">12</text>
<text x="57.7" y="86.5">IO27</text>
<text x="82.6" y="86.5">IO16</text>
<text x="91.9" y="84.8">27</text>
<text x="91.9" y="88.3">26</text>
<text x="52.2" y="91.8">14</text>
<text x="57.7" y="93.6">IO12</text>
<text x="57.7" y="90.1">IO14</text>
<text x="84.6" y="90.1">IO4</text>
<text x="84.6" y="93.6">IO0</text>
<text x="91.9" y="91.8">25</text>
<text x="91.9" y="95.4">24</text>
<text x="52.2" y="98.9">16</text>
<text x="57.7" y="100.6">IO13</text>
<text x="82.6" y="100.6">IO15</text>
<text x="84.6" y="97.1">IO2</text>
<text x="91.9" y="98.9">23</text>
<text x="52.2" y="105.9">18</text>
<text x="52.2" y="102.4">17</text>
<text x="57.7" y="107.7">SD3</text>
<text x="57.7" y="104.2">SD2</text>
<text x="83.8" y="104.2">SD1</text>
<text x="83.8" y="107.7">SD0</text>
<text x="91.9" y="102.4">22</text>
<text x="91.9" y="105.9">21</text>
<text x="52.2" y="109.5">19</text>
<text x="57.7" y="111.2">CMD</text>
<text x="84.2" y="111.2">CLK</text>
<text x="91.9" y="109.5">20</text>
<text x="324.3" y="141.2">5</text>
<text x="328.8" y="142.6">SCL</text>
<text x="258.9" y="149.1" transform="rotate(-90 258.9 149.1)">1</text>
<text x="260.7" y="145.6" transform="rotate(-90 260.7 145.6)">1</text>
<text x="262.5" y="149.1" transform="rotate(-90 262.5 149.1)">2</text>
<text x="264.2" y="145.6" transform="rotate(-90 264.2 145.6)">2</text>
<text x="324.3" y="148.3">4</text>
<text x="328.8" y="149.7">SDA</text>
<text x="324.3" y="155.3">3</text>
<text x="328.8" y="156.7">GND</text>
<text x="324.3" y="162.4">2</text>
<text x="328.8" y="163.8">VIN</text>
<text x="324.3" y="168.9">1</text>
<text x="328.8" y="170.9">VDD</text>
<text x="151.3" y="191.4" transform="rotate(-90 151.3 191.4)">1</text>
<text x="153.1" y="187.9" transform="rotate(-90 153.1 187.9)">1</text>
<text x="154.9" y="191.4" transform="rotate(-90 154.9 191.4)">2</text>
<text x="156.6" y="187.9" transform="rotate(-90 156.6 187.9)">2</text>
<text x="339.8" y="229.4">3</text>
<text x="339.8" y="232.9">7</text>
<text x="343.3" y="230.8">MOSI</text>
<text x="339.8" y="240">2</text>
<text x="339.8" y="236.5">5</text>
<text x="343.3" y="237.9">SCLK</text>
<text x="343.3" y="234.4">MISO</text>
<text x="339.8" y="243.5">8</text>
<text x="343.3" y="241.4">CS</text>
<text x="343.3" y="244.9">DATA1</text>
<text x="339.8" y="247.1">1</text>
<text x="339.8" y="250.6">9</text>
<text x="343.3" y="248.5">DATA2</text>
<text x="343.3" y="252">CDN</text>
<text x="179.5" y="257.6">1</text>
<text x="41.9" y="259.4">1</text>
<text x="41.9" y="262.9">2</text>
<text x="45.4" y="261.2">1</text>
<text x="47.8" y="262.9">3</text>
<text x="51.3" y="261.2">3</text>
<text x="110.7" y="259.4">1</text>
<text x="110.7" y="262.9">2</text>
<text x="114.2" y="261.2">1</text>
<text x="116.6" y="262.9">3</text>
<text x="120.1" y="261.2">3</text>
<text x="179.5" y="261.2">2</text>
<text x="183" y="259.4">1</text>
<text x="183" y="262.9">2</text>
<text x="185.4" y="261.2">3</text>
<text x="188.9" y="259.4">3</text>
<text x="45.4" y="264.7">2</text>
<text x="114.2" y="264.7">2</text>
</g>
<g font-size="3.2">
<text x="54.3" y="46">1</text>
<text x="57.7" y="47.7">GND</text>
<text x="83.1" y="44.2">GND</text>
<text x="83.1" y="47.7">GND</text>
<text x="91.9" y="42.4">39</text>
<text x="91.9" y="46">38</text>
<text x="139.3" y="58">1</text>
<text x="139.3" y="65">3</text>
<text x="139.3" y="61.5">2</text>
<text x="52.2" y="95.4">15</text>
<text x="57.7" y="97.1">GND</text>
<text x="165.8" y="98.5">1</text>
<text x="165.8" y="105.6">3</text>
<text x="165.8" y="102.1">2</text>
<text x="149.7" y="130.6">1</text>
<text x="165.8" y="130.6">2</text>
<text x="224" y="207.9">1</text>
<text x="224" y="214.9">3</text>
<text x="224" y="211.4">2</text>
<text x="339.8" y="254.1">6</text>
<text x="343.3" y="255.5">VSS</text>
</g>
<g font-size="3.2" fill="#f00">
<text x="54.3" y="49.5">2</text>
<text x="57.7" y="51.3">VDD33</text>
<text x="54.3" y="56.6">4</text>
<text x="57.7" y="58.3">SENSOR_VP</text>
<text x="339.8" y="225.9">4</text>
<text x="343.3" y="227.3">VDD</text>
</g>
<text font-size="1.8" fill="#00f" x="356.3" y="155.7">AltIMU-10 v5</text>
</svg>
